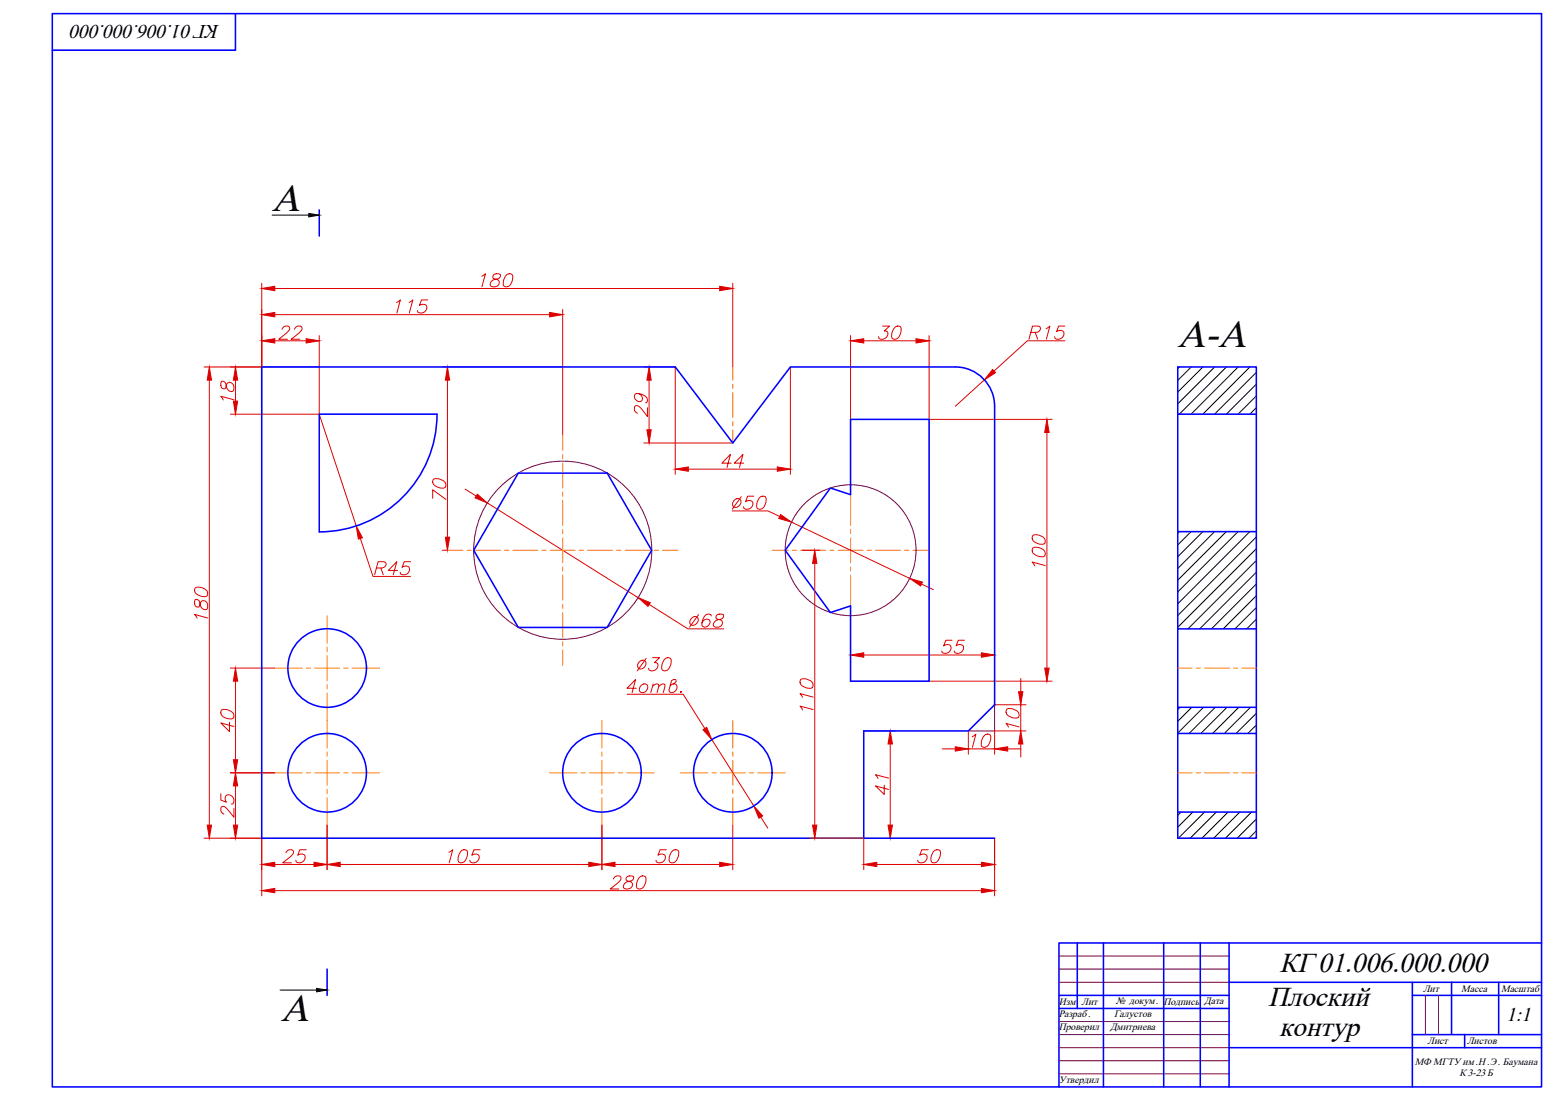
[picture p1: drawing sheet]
<svg xmlns="http://www.w3.org/2000/svg" width="594mm" height="420mm" viewBox="0 0 594 420" stroke-linecap="round" stroke-linejoin="round" font-family="sans-serif">
<g fill="none" stroke="#ff7f00" stroke-width=".38">
<path d="M280 140.2v5M280 146.8v1.5M280 149.9v9.6M215 166.2v5.9M215 173.7v1.6M215 176.9v9.5M280 161v1.6M280 164.2v5M215 188v1.6M215 191.1v9.6M325 188.9v11.8M171 210.2h5.9"/>
<path d="M178.5 210.2h1.5M181.7 210.2h9.5M192.7 210.2h1.7M195.9 210.2h9.5M207.1 210.2h1.5M210.2 210.2h9.6M215 202.3v1.5M215 205.4v9.5M215 216.5v1.6M215 219.7v9.5M221.3 210.2h1.6M224.5 210.2h9.5"/>
<path d="M235.6 210.2h1.6M238.8 210.2h9.5M249.9 210.2h1.6M253.1 210.2h5.9M295 210.2h6.2M302.7 210.2h1.6M305.9 210.2h9.5M317 210.2h1.6M320.2 210.2h9.5M325 202.3v1.5M325 205.4v9.5M325 216.5v1.6"/>
<path d="M325 219.7v11.7M331.3 210.2h1.6M334.5 210.2h9.5M345.6 210.2h1.6M348.8 210.2h6.2M125 235.2v10.5M215 230.8v1.6M215 234v9.5M105 255.2h10.4M117.1 255.2h1.5M120.2 255.2h9.6M125 247.2v1.6"/>
<path d="M125 250.4v9.5M131.3 255.2h1.6M134.5 255.2h10.5M215 245.1v1.6M215 248.3v5.9M450 255.2h5.4M457 255.2h1.6M460.2 255.2h9.5M471.3 255.2h1.6M474.5 255.2h5.5M125 261.5v1.6M125 264.7v21"/>
<path d="M230 275.2v10.5M280 275.2v10.5M105 295.2h10.4M117.1 295.2h1.5M120.2 295.2h9.6M125 287.2v1.6M125 290.4v9.5M131.3 295.2h1.6M134.5 295.2h10.5M210 295.2h10.4M222 295.2h1.6M225.2 295.2h9.5"/>
<path d="M230 287.2v1.6M230 290.4v9.5M236.3 295.2h1.6M239.5 295.2h10.5M260 295.2h10.4M272 295.2h1.6M275.2 295.2h9.5M280 287.2v1.6M280 290.4v9.5M286.3 295.2h1.6M289.5 295.2h10.5M450 295.2h5.4"/>
<path d="M457 295.2h1.6M460.2 295.2h9.5M471.3 295.2h1.6M474.5 295.2h5.5M125 301.5v1.6M125 304.7v10.5M230 301.5v1.6M230 304.7v10.5M280 301.5v1.6M280 304.7v10.5"/>
</g>
<g fill="none" stroke="#d00" stroke-width=".38">
<path d="M100 108.2v50M105 110.2h170M151.5 115.5l1.5-.9-1.4 4.9M156.3 115.5l1.4-.9-1.3 4.9M163.4 114.6h-2.4l-.8 2.1a1.56 1.56 0 0 1 2-.4 1.56 1.56 0 0 1 .7 1.9 2.13 2.13 0 0 1-3.3 .9l-.1-.5M184 105.5l1.5-.9-1.4 5M188.7 104.8l-.4 .9a1.92 1.92 0 0 0 2 1.2 1.75 1.75 0 0 1-.6 2.5 1.75 1.75 0 0 1-2.5-.8 2.12 2.12 0 0 1 2-1.9l1-.2a1.27 1.27 0 0 0 .9-1.7l-.6-.2zM193.7 104.8l.8-.2 1.1 .2a3.7 3.7 0 0 1-2 4.8l-1.1-.3a4.1 4.1 0 0 1 1.2-4.5zM215 118.2v48M280 108.2v32M105 130.2h12M105 120.2h105"/>
<path d="M107.8 125.8a1.52 1.52 0 0 1 1.3-1.3 1.52 1.52 0 0 1 1.6 1l-1.2 1.7-3 2.4h3.4M112.5 125.8l.1-.3a1.62 1.62 0 0 1 2.7-.4 1.8 1.8 0 0 1-1 2.1l-3 2.4h3.3M122 128.2v30M325 128.2v32M330 130.2h20M337.2 124.5h2.6l-1.9 1.9 1.1 .3a2.07 2.07 0 0 1-.7 2.5 2.07 2.07 0 0 1-2.6-.1l-.1-.5M342.1 124.8l.8-.3 1.1 .3a3.8 3.8 0 0 1-1.9 4.8l-1.2-.3a4.1 4.1 0 0 1 1.2-4.5zM355 128.2v32h47M393.8 127h2.1a1.58 1.58 0 0 0 1.5-1.9l-.8-.6h-2.1l-1.4 5.1M395.5 127l1 2.6M399.7 125.5l1.4-1-1.3 5.1M406.8 130.2h-14.3l-12.7 11.5"/>
<path d="M406.8 124.5h-2.3l-.9 2.2a1.56 1.56 0 0 1 2-.4 1.56 1.56 0 0 1 .8 1.8 2.08 2.08 0 0 1-3.4 1l-.1-.5M78 140.2h44M80 145.2v170M84.6 145.7a2.22 2.22 0 0 0 .4 2.7l1 .1 .3-.5a1.68 1.68 0 0 1 1.4-1.9 2 2 0 0 1 1.7 1.3 2 2 0 0 1-.5 2.1 2.42 2.42 0 0 1-2.6-2.9 1.23 1.23 0 0 0-1.7-.9zM88 158.2h34M89.4 152.7l-5-1.4 .9 1.5M90 145.2v8M122 158.2l14.1 42.7M169 140.2h46M170.9 145.2v60M244 150.3a1.55 1.55 0 0 1 1.5 1.6 1.55 1.55 0 0 1-1.5 1.5 1.78 1.78 0 0 1-1.5-1.2 1.78 1.78 0 0 1 .6-1.9 3.5 3.5 0 0 1 4.3 2.8l-.3 .7-.5 .1M246 140.2h12v41"/>
<path d="M247.4 155.7v3.4l-2.4-3.1a1.73 1.73 0 0 0-2.4-.8 1.74 1.74 0 0 0 .9 2.6M248 145.2v19M302 140.2v41M376 145.1l-11 10.1M246 169.2h34M263 179.2h34M279.4 176.9h-3.6l3.3-3.3-1.4 5M284.1 176.9h-3.6l3.3-3.3-1.3 5M400 165.2v90M165.3 190.4v-3.3l5 3.7M165.6 183a3.8 3.8 0 0 1 4.7 2l-.2 1.2a3.8 3.8 0 0 1-4.8-2zM177.7 186.8l4.2 2.7"/>
<path d="M186.2 192.1l57.6 36.2M279.7 195.2h13.7l4.5 2.1M280.4 191.2a1.47 1.47 0 0 1 2.3-.4 1.47 1.47 0 0 1-.2 2.3 1.55 1.55 0 0 1-2.6 0v-.7zM283.2 189.7l-3.5 4.8M288 189.5h-2.4l-.8 2.1a1.65 1.65 0 0 1 2.7 .2 1.65 1.65 0 0 1-1 2.5 1.52 1.52 0 0 1-2.4-.8M290.5 189.7l.8-.2 1.1 .2a3.7 3.7 0 0 1-2 4.8l-1.1-.2a4.1 4.1 0 0 1 1.2-4.6zM302.4 199.4l45.2 21.5M137.7 205.7l4.8 14.5h14.3M143.8 217h2.2a1.58 1.58 0 0 0 1.4-1.9l-.8-.6h-2.2l-1.3 5M145.5 217l.9 2.5M151.9 217.9h-3.6l3.3-3.4-1.4 5M156.8 214.5h-2.4l-.8 2.2a1.56 1.56 0 0 1 2-.4 1.56 1.56 0 0 1 .7 1.8 2.13 2.13 0 0 1-3.3 1l-.1-.5"/>
<path d="M169 210.2h1.9M306.5 210.2h6.8M311.3 215.2v100M394.6 209.3a4.1 4.1 0 0 1 4.5 1.2l.2 .8-.2 1.1a3.7 3.7 0 0 1-4.8-2zM394.6 204.5a4.1 4.1 0 0 1 4.5 1.2 1.39 1.39 0 0 1-.7 2.2 3.3 3.3 0 0 1-4.1-2.8zM399.3 216l-5-1.3 1 1.5M74.6 229a1.92 1.92 0 0 0 .9 2.9l.5-.1 .2-.4a1.74 1.74 0 0 1 1.5-2 1.98 1.98 0 0 1 1.7 1.3 1.98 1.98 0 0 1-.5 2.1 1.91 1.91 0 0 1-2.4-1.8l-.3-1a1.27 1.27 0 0 0-1.6-1zM74.6 224.5a4.1 4.1 0 0 1 4.5 1.2l.2 .8-.2 1.1a4.1 4.1 0 0 1-4.5-1.2l-.3-.8zM79.3 236.1l-5-1.4 1 1.4M248 230.9l14.8 9.3h13.7M264.1 236.2a1.38 1.38 0 0 1 1.9-.7 1.38 1.38 0 0 1 .6 1.9 1.55 1.55 0 0 1-1.5 1.4 1.55 1.55 0 0 1-1.6-1.4zM266.9 234.8l-3.5 4.8"/>
<path d="M271.7 235.3l-.1-.5a1.91 1.91 0 0 0-2.5 .7 3.5 3.5 0 0 0-.6 3.8 1.83 1.83 0 0 0 2.2-.4 1.83 1.83 0 0 0 .2-2.2 1.89 1.89 0 0 0-2.7 1.2M274 234.8l-.4 .5v.9l1.3 .5a1.46 1.46 0 0 1 1.1 1.7 1.46 1.46 0 0 1-1.6 1.2l-1.6-.3a1.82 1.82 0 0 1 1.6-2.6l1.1-.2a1.29 1.29 0 0 0 .9-1.7l-.7-.2zM352 223.1l4.6 2.1M88 255.2h17M244.1 252.9a1.47 1.47 0 0 1 2.3-.4 1.47 1.47 0 0 1-.1 2.3 1.55 1.55 0 0 1-2.7 0v-.7zM246.9 251.5l-3.4 4.7M249.3 251.2h2.7l-2 1.9 1.2 .3a2.07 2.07 0 0 1-.7 2.4 2.07 2.07 0 0 1-2.6-.1l-.1-.4M254.3 251.5l.8-.3 1.1 .3a3.7 3.7 0 0 1-2 4.7l-1.1-.2a4.1 4.1 0 0 1 1.2-4.5zM305.9 259.5a3.8 3.8 0 0 1 4.7 2l-.2 1.1a3.8 3.8 0 0 1-4.8-2zM325 248.2v2M330 250.2h44.9M363.7 244.6h-2.3l-.9 2.1a1.54 1.54 0 0 1 2-.4 1.54 1.54 0 0 1 .7 1.8 2.11 2.11 0 0 1-3.3 1l-.1-.5"/>
<path d="M368.5 244.6h-2.4l-.8 2.1a1.58 1.58 0 0 1 2.4-.3 1.58 1.58 0 0 1-.1 2.4 1.7 1.7 0 0 1-1.6 .9 1.7 1.7 0 0 1-1.5-1.1M380 248.2v2M390 259.2v5M84.6 271.2a3.7 3.7 0 0 1 4.8 2l-.3 1.1a4.1 4.1 0 0 1-4.5-1.2l-.2-.8zM87.7 275.8v3.6l-3.3-3.3 5 1.4M90 260.2v30M239.6 265.2h21.4l8.3 13.1M243.1 262.9h-3.5l3.2-3.4-1.3 5M244.8 262a1.49 1.49 0 0 1 2.3-.5 1.49 1.49 0 0 1-.2 2.4 1.48 1.48 0 0 1-2.3 .4 1.48 1.48 0 0 1 .2-2.3zM249.3 262.2l1.4-1 .9 .3-.6 3M249.6 261.2l-1 3.3M251.7 262.2l1.4-1 .9 .3-.6 3"/>
<path d="M257.2 261.2a1.24 1.24 0 0 1 1.3 .5 1.24 1.24 0 0 1 0 1.4 1.69 1.69 0 0 1-2.8 1l-.1-.5 .9-3.5a1.15 1.15 0 0 1 1.7-.3l.2 .5-.4 .4-2 1.3M259.9 264.3l.3-.2 .2 .2-.3 .2zM310.6 271l-5-1.3 1 1.4M310.6 266.3l-5-1.4 1 1.5M330 279.2h12.1M355 260.2h47M370 279.2v8.9M380 269.2h12M384.6 270.9a3.8 3.8 0 0 1 4.7 2l-.2 1.1a3.8 3.8 0 0 1-4.8-2zM389.3 277.7l-5-1.4 1 1.4M390 269.2v10M392 279.2h-12v8.9"/>
<path d="M88 295.2h17M271.9 282.5l16.1 25.3M337.8 299.9v3.5l-3.3-3.2 5 1.3M339.5 297.2l-5-1.3 .9 1.4M340.1 284.2v31M360 286h5M370 286h10M371.4 281.4l1.4-1-1.3 5.1M376.3 280.7l.8-.3 1.1 .3a3.8 3.8 0 0 1-1.9 4.8l-1.2-.3a4.3 4.3 0 0 1 1.2-4.5zM385 286h5M390 284.2v5M84.4 303.2v2.4l2.1 .8a1.56 1.56 0 0 1-.4-1.9 1.56 1.56 0 0 1 1.8-.8 2.07 2.07 0 0 1 1 3.3l-.5 .1"/>
<path d="M89.4 308.8v3.4l-2.4-3a1.78 1.78 0 0 0-2.2-1.1l-.2 .2a1.74 1.74 0 0 0 1 2.6M90 300.2v15M125 315.2v17M230 315.2v17M280 315.2v17M290.7 312.1l2.6 4.2M78 320.2h22v22M105 330.2h15M109.3 325.8a1.54 1.54 0 0 1 1.3-1.2 1.54 1.54 0 0 1 1.6 .9l-1.2 1.7-3 2.4h3.3M117 324.6h-2.4l-.9 2.1a1.56 1.56 0 0 1 2-.4 1.56 1.56 0 0 1 .8 1.8 2.11 2.11 0 0 1-3.4 1l-.1-.5M130 330.2h95M171.5 325.5l1.5-.9-1.4 5"/>
<path d="M176.4 324.8l.8-.2 1.2 .2a3.7 3.7 0 0 1-2 4.8l-1.1-.3a4.1 4.1 0 0 1 1.1-4.5zM183.4 324.6h-2.3l-.8 2.1a1.65 1.65 0 0 1 2.7 .1 1.65 1.65 0 0 1-1.1 2.5 1.52 1.52 0 0 1-2.4-.7M234.4 335.7a1.54 1.54 0 0 1 1.3-1.1 1.54 1.54 0 0 1 1.6 .9l-1.2 1.7-3 2.4h3.3M234.9 330.2h40.1M239.6 334.8l-.5 .9a1.93 1.93 0 0 0 2.1 1.2 1.77 1.77 0 0 1-.6 2.5 1.77 1.77 0 0 1-2.5-.8 2.12 2.12 0 0 1 2-1.9l1-.2a1.27 1.27 0 0 0 .9-1.7l-.7-.2zM244 335.5a1.87 1.87 0 0 1 2.5-.7 3.8 3.8 0 0 1-1.9 4.8l-1.2-.3a4.1 4.1 0 0 1 .6-3.8zM254.6 324.6h-2.4l-.8 2.1a1.56 1.56 0 0 1 1.9-.4 1.56 1.56 0 0 1 .8 1.8 2.12 2.12 0 0 1-3.4 1l-.1-.5M257.1 324.8a1.44 1.44 0 0 1 2.2 .7 3.3 3.3 0 0 1-2.7 4.1l-.7-.3a4.1 4.1 0 0 1 1.2-4.5zM309.3 320.2h32.8M330 320.2v12M335 330.2h39.9M354.6 324.6h-2.4l-.8 2.1a1.56 1.56 0 0 1 1.9-.4 1.56 1.56 0 0 1 .8 1.8 2.12 2.12 0 0 1-3.4 1l-.1-.5"/>
<path d="M357.1 324.8a1.42 1.42 0 0 1 2.2 .7 3.3 3.3 0 0 1-2.7 4.1l-.7-.3a4.1 4.1 0 0 1 1.2-4.5zM380 320.2v22M105 340.2h269.9"/>
</g>
<g fill="#d00" stroke="#d00" stroke-width=".38">
<path d="M374.9 249.3l5.1 .9-5.1 .8z"/>
<path d="M325 250.2l5-.9v1.7z"/>
<path d="M399.1 255.2h1.7l-.8 5z"/>
<path d="M400 160.2l.8 5h-1.7z"/>
<path d="M325 130.2l5-.8v1.6z"/>
<path d="M350 129.4l5 .8-5 .8z"/>
<path d="M170.9 140.2l.9 5h-1.7z"/>
<path d="M170.1 205.2h1.7l-.9 5z"/>
<path d="M100 110.2l5-.9v1.7z"/>
<path d="M275 109.3l5 .9-5 .8z"/>
<path d="M136.1 200.9l2.4 4.5-1.6 .5z"/>
<path d="M182.4 188.8l3.8 3.3-4.7-1.9z"/>
<path d="M243.8 228.3l4.7 1.9-.9 1.4z"/>
<path d="M89.2 153.2h1.6l-.8 5z"/>
<path d="M90 140.2l.8 5h-1.6z"/>
<path d="M117 129.4l5 .8-5 .8z"/>
<path d="M100 130.2l5-.8v1.6z"/>
<path d="M248 140.2l.8 5h-1.7z"/>
<path d="M247.1 164.2h1.7l-.8 5z"/>
<path d="M100 330.2l5-.8v1.6z"/>
<path d="M120 329.4l5 .8-5 .8z"/>
<path d="M125 330.2l5-.8v1.6z"/>
<path d="M225 329.4l5 .8-5 .8z"/>
<path d="M230 330.2l4.9-.8v1.6z"/>
<path d="M275 329.4l5 .8-5 .8z"/>
<path d="M330 330.2l5-.8v1.6z"/>
<path d="M374.9 329.4l5.1 .8-5.1 .8z"/>
<path d="M100 340.2l5-.9v1.7z"/>
<path d="M374.9 339.3l5.1 .9-5.1 .8z"/>
<path d="M339.3 315.2h1.7l-.9 5z"/>
<path d="M340.1 279.2l.9 5h-1.7z"/>
<path d="M365 285.2l5 .8-5 .9z"/>
<path d="M380 286l5-.8v1.7z"/>
<path d="M390 279.2l.8 5h-1.7z"/>
<path d="M389.1 264.2h1.7l-.8 5z"/>
<path d="M89.2 315.2h1.6l-.8 5z"/>
<path d="M90 295.2l.8 5h-1.6z"/>
<path d="M89.2 290.2h1.6l-.8 5z"/>
<path d="M90 255.2l.8 5h-1.6z"/>
<path d="M80 140.2l.8 5h-1.6z"/>
<path d="M79.2 315.2h1.6l-.8 5z"/>
<path d="M258 179.2l5-.8v1.6z"/>
<path d="M297 178.4l5 .8-5 .8z"/>
<path d="M379.2 141.1l1.1 1.3-4.3 2.7z"/>
<path d="M288 307.8l3.4 3.9-1.5 .8z"/>
<path d="M268.6 278.7l1.4-.9 1.9 4.7z"/>
<path d="M100 120.2l5-.9v1.7z"/>
<path d="M210 119.3l5 .9-5 .8z"/>
<path d="M347.6 220.9l4.8 1.4-.7 1.5z"/>
<path d="M298.2 196.6l4.2 2.8-4.9-1.4z"/>
<path d="M310.4 315.2h1.7l-.8 5z"/>
<path d="M311.3 210.2l.8 5h-1.7z"/>
</g>
<g fill="none" stroke="#00f" stroke-width=".59">
<path d="M20 5.2h568.9v410h-568.9zM90 5.2v14h-70M122 80.2v10M100 140.2h158l22 29 22-29h63a15 15 0 0 1 15 15v114l-10 10h-40v41h-230zM450 140.2h30v180h-30zM450 158.2h30M325 160.2h30v100h-30v-28.8l-7.8 2.6-17.2-23.8 17.2-23.8 7.8 2.5zM198 180.7h34l17 29.5-17 29.4h-34l-17-29.4zM122 203.2a45 45 0 0 0 45-45h-45v45M450 203.1h30M450 240.2h30M450 270.2h30"/>
<path d="M450 280.2h30M450 310.2h30M330 320.2h50M125 370.2v10M411.6 360.2v25M421.6 360.2v55M444.6 360.2v55M458.6 360.2v55M469.6 360.2v55M469.6 375.2h119.3M539.6 375.2v40M554.6 375.2v19.9"/>
<path d="M572.6 375.2v20M588.9 360.2h-184.3v55M404.6 385.2h65M404.6 380.2h65M539.6 380.2h49.3M539.6 395.2h49.3M559.6 395.2v5M469.6 400.2h119.3"/>
<circle cx="125" cy="255.2" r="15"/>
<circle cx="125" cy="295.2" r="15"/>
<circle cx="230" cy="295.2" r="15"/>
<circle cx="280" cy="295.2" r="15"/>
</g>
<g fill="none" stroke="#720039" stroke-width=".38">
<path d="M380 269.2v10h-10M404.6 375.2h65M404.6 370.2h65M404.6 365.2h65M404.6 395.2h65M404.6 390.2h65M544.6 380.2v15M549.6 380.2v15M404.6 410.2h65M404.6 405.2h65M404.6 400.2h65"/>
<circle cx="215" cy="210.2" r="34"/>
<circle cx="325" cy="210.2" r="25"/>
</g>
<!-- layer: 0 -->
<g fill="none" stroke="#000" stroke-width=".38">
<path d="M104 82.2h14M450.6 140.2l-.6 .6M455.1 140.2l-5.1 5.1M459.6 140.2l-9.6 9.6M464.1 140.2l-14.1 14.1M468.5 140.2l-17.9 18M473 140.2l-18 18M477.5 140.2l-18 18M480 142.2l-16 16M480 146.7l-11.5 11.5M480 151.2l-7 7M480 155.7l-2.5 2.5"/>
<path d="M450.6 203.1l-.6 .6M455 203.1l-5 5.1M459.5 203.1l-9.5 9.5M464 203.1l-14 14M468.5 203.1l-18.5 18.5M473 203.1l-23 23M477.5 203.1l-27.5 27.5M480 205.1l-30 30M480 209.6l-30 30M480 214.1l-26.1 26.1M480 218.6l-21.7 21.6M480 223.1l-17.2 17.1"/>
<path d="M480 227.5l-12.7 12.7M480 232l-8.2 8.2M480 236.5l-3.7 3.7M450.8 270.2l-.8 .8M455.3 270.2l-5.3 5.3M459.8 270.2l-9.8 9.8M464.3 270.2l-10 10M468.8 270.2l-10 10M473.2 270.2l-9.9 10M477.7 270.2l-10 10M480 272.5l-7.8 7.7M480 276.9l-3.3 3.3"/>
<path d="M451.2 310.2l-1.2 1.2M455.7 310.2l-5.7 5.7M460.2 310.2l-10 10M464.7 310.2l-10 10M469.2 310.2l-10 10M473.7 310.2l-10 10M478.2 310.2l-10 10M480 312.8l-7.3 7.4M480 317.4l-2.9 2.8M107 378.2h14"/>
</g>
<path d="M118 81.5l4 .7-4 .6zM121 377.5l4 .7-4 .6z" fill="#000" stroke="#000" stroke-width=".38"/>
<g font-size="15.3">
<text x="103.8" y="80.7">A</text>
<text x="449.8" y="132.7">A-A</text>
<text x="107.3" y="390.1">A</text>
</g>
<g font-size="10.7">
<text x="488.8" y="371.1">КГ 01.006.000.000</text>
<text x="484.5" y="384.2">Плоский</text>
<text x="488.7" y="395.9">контур</text>
</g>
<g font-size="7.6">
<text x="83.9" y="9.7" transform="rotate(-180 83.9 9.7)">КГ 01.006.000.000</text>
<text x="575.4" y="390.1">1:1</text>
</g>
<g font-size="3.8">
<text x="404.5" y="383.9">Изм</text>
<text x="413.2" y="383.9">Лит</text>
<text x="426.3" y="383.5">№ докум. Подпись</text>
<text x="460" y="383.6">Дата</text>
<text x="543.7" y="378.9">Лит</text>
<text x="558.3" y="378.9">Масса</text>
<text x="573.5" y="378.9">Масштаб</text>
<text x="404.5" y="388.6">Разраб .</text>
<text x="425.6" y="388.5">Галустов</text>
<text x="404.5" y="393.5">Проверил</text>
<text x="424.1" y="393.5">Дмитриева</text>
<text x="545.4" y="398.9">Лист</text>
<text x="560.5" y="398.9">Листов</text>
<text x="540.5" y="406.8">МФ МГТУ им .Н .Э . Баумана</text>
<text x="404.5" y="413.6">Утвердил</text>
<text x="557.6" y="411">К 3-23 Б</text>
</g>
</svg>
